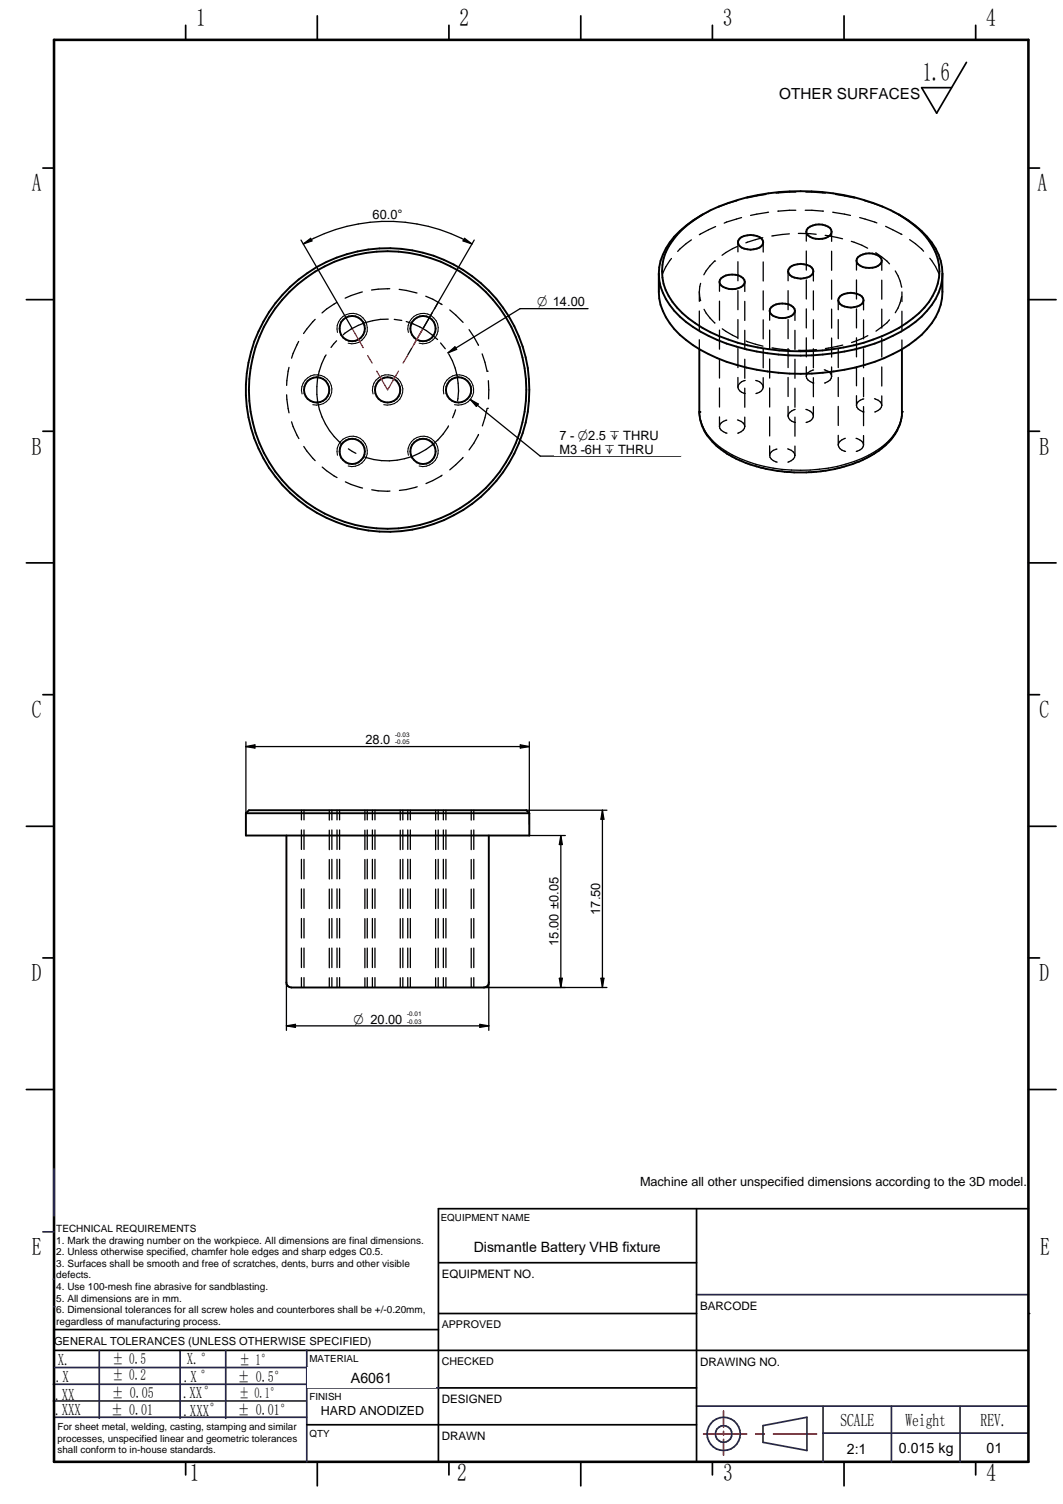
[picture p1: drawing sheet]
<svg xmlns="http://www.w3.org/2000/svg" width="210mm" height="297mm" viewBox="0 0 210 297" stroke-linecap="round" stroke-linejoin="round" font-family="sans-serif">
<g fill="none" stroke="#26264c" stroke-width=".34">
<path d="M8.5 243.3h2.2M10.5 252.6h.2M137.5 255.7h65.6M10.5 276.7h50M10.5 273.4h50M10.8 279.9h49.8M10.8 270.1h50M35.6 266.7v13.4M60.6 266.7v22M60.7 274.1h26M137.5 277.7h65.6M162.5 277.7v11"/>
<path d="M176 277.7v11M189.6 277.7v11M150.7 281.6l8.6-1.7v6.6l-8.6-1.6zM162.5 283h40.5"/>
</g>
<g fill="none" stroke="#000" stroke-width=".34">
<path d="M36.7 5v2.9M88.6 5v2.9M140.7 5v2.9M192.7 5v2.9M8.5 33.2h2.2M203.1 33.2h2.2M5.2 59.2h5.5M203.1 59.2h5.4M8.5 85.2h2.2M203.1 85.2h2.2M5.2 111.2h5.5M203.1 111.2h5.4"/>
<path d="M8.5 137.2h2.2M203.1 137.2h2.2M5.2 163.2h5.5M203.1 163.2h5.4M8.5 189.2h2.2M203.1 189.2h2.2M5.2 215.2h5.5M203.1 215.2h5.4M86.6 238.7v50M10.7 266.7h192.4M10.7 262.6h75.9M86.7 274.1h50.8"/>
<path d="M36.7 288.7v2.6M62.7 288.7v4.8M88.6 288.7v2.6M114.7 288.7v4.8M140.7 288.7v2.6M166.7 288.7v4.8M192.7 288.7v2.6"/>
</g>
<path d="M10.7 7.9h192.4v280.8h-192.4z" fill="none" stroke="#000" stroke-width=".51"/>
<path d="M142.9 278.7v3.2M138.9 283.2h8.5M142.9 282.7v.7M142.9 284.3v3.1M149.2 283.2h1.7M152.7 283.2h8.5" fill="none" stroke="#f00" stroke-width=".34"/>
<circle cx="10.6" cy="258.1" r=".17" fill="#26264c"/>
<g fill="none" stroke="#26264c" stroke-width=".34">
<path d="M10.7 230.8v9.4M19.6 266.7v13.4M44.6 266.7v13.4M60.5 266.7h.1"/>
<circle cx="142.9" cy="283.2" r="3.3"/>
<circle cx="142.9" cy="283.2" r="1.63"/>
</g>
<path d="M190.8 12.3l-5.8 10.1-3-5.1h5.9M86.6 238.7h116.5M86.7 259.4h50.8M86.7 249.4h50.8M86.6 281.4h50.9" fill="none" stroke="#000" stroke-width=".34"/>
<circle cx="203.1" cy="259.4" r=".17" fill="#000"/>
<g fill="#fff">
<path d="M137.9 271.4h64.4v6.1h-64.4z"/>
<path d="M189.9 283.9h13v4h-13z"/>
<path d="M86.9 254.9h50.2v4h-50.2z"/>
<path d="M60.7 270h25.3v4h-25.3z"/>
<path d="M87 244.3h50v4h-50z"/>
<path d="M60.8 277.1h25.2v4h-25.2z"/>
<path d="M176.4 284.1h13v4h-13z"/>
<path d="M162.7 284.1h13v4h-13z"/>
<path d="M137.9 260.4h64.5v6h-64.5z"/>
</g>
<path d="M62.7 3.1v4.8M114.7 3.1v4.8M166.7 3.1v4.8M137.5 238.7v50M60.6 281.4h26" fill="none" stroke="#000" stroke-width=".34"/>
<path d="M101.6 283.2h25.3v4h-25.3z" fill="#fff"/>
<g fill="none" stroke="#000" stroke-width=".38">
<path d="M130.1 54.1v3.6a12.5 12.5 0 0 0 5.4 9.4 34.2 34.2 0 0 0 18.2 6.5 42.6 42.6 0 0 0 24.2-4.5 16 16 0 0 0 7.9-8.9l.3-2.5v-3.6M138.7 42.4a17.7 17.7 0 0 0-7.8 7.9l-.5 1.2-.3 2.6M142.4 54.9a3.4 3.4 0 0 1 4.6 .4 1.23 1.23 0 0 1-1.2 1.6 3.3 3.3 0 0 1-3.6-.9v-.7zM146.1 47.1a3.6 3.6 0 0 1 4.3 0 1.2 1.2 0 0 1 .1 1.3 1.2 1.2 0 0 1-1.1 .7 3.8 3.8 0 0 1-3.3-.5 .98 .98 0 0 1 0-1.5zM156 52.8a3.6 3.6 0 0 1 4.3 0 1.2 1.2 0 0 1 .2 1.3 1.2 1.2 0 0 1-1.2 .7 3.8 3.8 0 0 1-3.3-.5 .98 .98 0 0 1 0-1.5zM159.6 45a3.7 3.7 0 0 1 4.3 0 1.06 1.06 0 0 1-.4 1.8 3.4 3.4 0 0 1-4.2-.7v-.7zM165.9 58.5a3.4 3.4 0 0 1 4.5 .4 1.25 1.25 0 0 1-1.2 1.6 3.8 3.8 0 0 1-3.3-.5 .98 .98 0 0 1 0-1.5zM169.5 50.8a3.4 3.4 0 0 1 4.5 .3 1.57 1.57 0 0 1-1.7 1.8 2.98 2.98 0 0 1-3.1-1v-.8zM177.5 42.4a16.6 16.6 0 0 1 7.2 7.5 10 10 0 0 1-2.2 10.8 25.5 25.5 0 0 1-11.9 7 45.3 45.3 0 0 1-28.6-1.3 20.2 20.2 0 0 1-10-7.9 10.1 10.1 0 0 1 1.7-12.1 20.5 20.5 0 0 1 5-4M177.5 42.4a43 43 0 0 0-29.9-3.5 36.4 36.4 0 0 0-8.9 3.5M177.5 42.4a17.7 17.7 0 0 1 7.8 7.9l.5 1.2 .3 2.6M186.1 54.1a11.6 11.6 0 0 1-4.1 8.4 31.9 31.9 0 0 1-17.4 7.3 44.2 44.2 0 0 1-24.7-3.5 17.1 17.1 0 0 1-9.5-9.7l-.3-2.5"/>
<path d="M138.1 69v12.3M152.3 60.7a3.4 3.4 0 0 1 4.6 .3 1.23 1.23 0 0 1-1.2 1.6 3.3 3.3 0 0 1-3.6-.8v-.8zM178.1 69v12.5a9.8 9.8 0 0 1-5.3 8 28.7 28.7 0 0 1-17.9 3.7 25.1 25.1 0 0 1-12.6-4.5 9.6 9.6 0 0 1-4.2-7.3M48.6 160.6h55.9M48.6 160.6v4.4h55.9v-4.4M56.6 165v29a.94 .94 0 0 0 .9 1h38a.94 .94 0 0 0 1-1v-29M104.5 160.6l-.6-.6h-54.8l-.5 .6"/>
<circle cx="62.5" cy="77" r="2.49"/>
<circle cx="69.5" cy="64.9" r="2.5"/>
<circle cx="76.5" cy="77" r="27.4"/>
<circle cx="76.5" cy="77" r="28"/>
<circle cx="76.5" cy="77" r="2.5"/>
<circle cx="83.5" cy="64.9" r="2.49"/>
<circle cx="90.5" cy="77" r="2.5"/>
<circle cx="69.5" cy="89.2" r="2.5"/>
<circle cx="83.5" cy="89.2" r="2.49"/>
</g>
<g fill="none" stroke="#000" stroke-width=".25">
<path d="M145.5 39.6l-3.6 1.3M151.3 38.4l-3.9 .7M157.1 37.9l-3.9 .2M159.1 37.9l3.9 .2M165 38.4l3.8 .7M170.7 39.6l3.7 1.3M66.5 59.7l-2 1.3-.9 .8M71.5 57.7l-3.3 1.2M77 57l-3.6 .3M78.8 57.2l3.5 .7M84.1 58.5l1.4 .6 1.8 1.1M130.3 55.9l-.2 1.8"/>
<path d="M132.6 51.1l-1.1 1.6-.7 1.4M136.5 47.4l-1 .7-1.7 1.6M138.1 57.7l.2 1.7M138.1 57.7v1.8M138.3 56l-.2 1.7M140 41.7l-1.7 .9M141.1 51.6h.1M141.1 51.6l-1.7 1.9-.4 .8M141.3 44.7l-3.2 1.7M142.1 55.7v1.8M142.1 59.5v3.7M145.6 48.7l-.9 .4-2.1 1.3"/>
<path d="M145.7 47.8v1.9M145.7 51.7v3.8M145.7 57.4v3.8M146.4 43l-3.4 1.1M147.1 55.7v1.9M147.1 59.5v3.8M150.6 46.9l-3.3 1.1M150.7 47.8v2M150.7 51.7v3.8M150.7 57.4v3.8M151.8 41.9l-3.6 .6M155.6 53.6v1.9"/>
<path d="M155.6 57.4v3.8M155.9 46.2l-3.5 .4M157.1 41.5l-3.5 .2M157.6 46.1l3.6 .2M159 41.5l3.6 .2M159.2 45.8v1.8M159.2 49.6v3.7M159.2 55.3v3.8M160.6 53.6v1.9M160.6 57.4v3.8M162.9 46.5l3.5 .7M164.2 45.8v1.9"/>
<path d="M164.2 49.6v3.8M164.2 55.3v3.8M164.4 41.9l3.5 .6M165.5 59.3v1.9M168.1 47.7l2.1 .7 1.1 .6M169.1 51.5v1.8M169.1 55.3v3.8M169.8 43l3.3 1M170.5 59.3v1.9M172.9 49.9l2.2 1.7 .5 .5M174.1 51.5v1.9M174.1 55.3v3.8"/>
<path d="M174.9 44.7l3.2 1.6M176.3 41.8l1.6 .8M176.3 41.8h.1M176.8 53.5a8.6 8.6 0 0 1 1.3 3.2M178.1 58.5a8 8 0 0 1-1.3 3.3M178.1 57.7v1.9M179.6 47.3l1.2 .8 1.6 1.5M183.6 51a10.9 10.9 0 0 1 1.8 3.1M185.9 55.9l.2 1.8M56.6 78l.5 3.5M57.1 72.6l-.5 3.5M59 67.4l-1.4 3.3"/>
<path d="M62.2 63.1l-2.3 2.8M88.8 61.2l2.6 2.5M92.6 65.1l1.9 3.1M95.2 69.9l1 3.4M96.2 73.3h.1M96.4 75.2l.1 3.6M138.1 61.4v3.8M138.1 67.1v1.9M139 61.1a9.4 9.4 0 0 0 2.2 2.7M142.1 65.2v3.8M142.1 70.9v3.8M142.1 76.6v3.8"/>
<path d="M142.6 64.9l3 1.8M145.7 63.1v3.8M145.7 68.8v3.8M145.7 74.5v2M145.7 76.5a1.55 1.55 0 0 0 1.5 1.2M147.1 65.2v3.8M147.1 71v3.7M147.1 76.7v3.7M147.2 75.1a1.64 1.64 0 0 0-1.5 1.4M147.3 67.4l3.4 1M149.2 75.1a1.63 1.63 0 0 1 1.5 1.4M150.7 76.5a1.55 1.55 0 0 1-1.4 1.2"/>
<path d="M150.7 63.2v3.7M150.7 68.9v3.7M150.7 74.6v1.9M152 61.4v1.8M152 65.2v3.8M152 70.9v3.8M152 76.6v3.8M152.4 68.7l3.5 .4M155.6 63.1v3.8M155.6 68.8v3.8M155.6 74.5v3.8M157 61.4v1.9"/>
<path d="M157 65.2v3.8M157 71v3.7M157 76.7v3.7M159.2 74.3a1.63 1.63 0 0 0 1.5 1.3M159.2 61v3.8M159.2 66.7v3.8M159.2 72.4v1.9M160.6 63.2v3.7M160.6 68.9v3.7M160.6 74.6v3.8M160.7 73.1a1.78 1.78 0 0 0-1.5 1.2M161.2 69l-3.5 .2"/>
<path d="M162.8 73a1.82 1.82 0 0 1 1.4 1.3M164.2 61v3.8M164.2 66.8v3.7M164.2 72.5v1.8M164.2 74.3a1.51 1.51 0 0 1-1.4 1.3M165.5 63.1v3.8M165.5 68.8v3.8M165.5 74.5v3.8M166.4 68.2l-3.4 .6M169.1 61v3.8M169.1 66.7v3.8M169.1 72.4v3.8"/>
<path d="M169.1 78.1v2M170.5 63.2v3.7M170.5 68.9v3.7M170.5 74.6v3.8M170.6 78.8a1.78 1.78 0 0 0-1.5 1.3M171.4 66.3l-3.3 1.3M172.7 78.7a1.82 1.82 0 0 1 1.4 1.4M174.1 61v3.8M174.1 66.8v3.7M174.1 72.5v3.7M174.1 78.2v1.9M175.6 63.2l-.5 .6-2.1 1.6"/>
<path d="M178.1 61.5v3.7M178.1 67.1v1.9M57.6 83.3l.3 .9 1.1 2.4M60 88.2l2.2 2.8M63.6 92.2l2.9 2.1M68.2 95.2l1.1 .5 2.3 .7M73.4 96.7l1.3 .2 2.3 .1M82.4 96.1l-2.2 .6-1.3 .2M87.3 93.9l-1.8 1-1.4 .6M91.4 90.3l-2.6 2.5M94.5 85.8l-.9 1.7-1 1.4M96.2 80.7l-.9 3.4"/>
<path d="M96.2 80.6h.1M138.3 82.9a11.3 11.3 0 0 0 6.4 7 31.7 31.7 0 0 0 26.9 0 11.1 11.1 0 0 0 6.3-7M142.1 84.2a1.63 1.63 0 0 0 1.5 1.4M142.1 82.3v1.9M143.5 83a1.78 1.78 0 0 0-1.4 1.2M145.6 82.9a1.82 1.82 0 0 1 1.5 1.3M147.1 84.2a1.65 1.65 0 0 1-1.4 1.4M147.1 82.4v1.8M152 82.3v3.8M152 88.1v1.9M152 90a1.63 1.63 0 0 0 1.5 1.3M153.4 88.7a1.66 1.66 0 0 0-1.4 1.3"/>
<path d="M155.5 88.6a1.82 1.82 0 0 1 1.5 1.4M155.6 80.3v1.9M155.6 82.2a1.55 1.55 0 0 0 1.5 1.2M157 90a1.65 1.65 0 0 1-1.4 1.3M157 82.4v3.7M157 88.1v1.9M157 80.9a1.86 1.86 0 0 0-1.4 1.3M159.1 80.9a1.8 1.8 0 0 1 1.5 1.3M160.6 82.2a1.55 1.55 0 0 1-1.4 1.2M160.6 80.3v1.9M165.5 80.3v3.7M165.5 86v1.9"/>
<path d="M165.5 87.9a1.55 1.55 0 0 0 1.5 1.3M166.9 86.6a1.86 1.86 0 0 0-1.4 1.3M169 86.6a1.94 1.94 0 0 1 1.5 1.3M169.1 80.1a1.63 1.63 0 0 0 1.5 1.3M170.5 80.3v3.8M170.5 86v1.9M170.5 87.9a1.55 1.55 0 0 1-1.4 1.3M174.1 80.1a1.65 1.65 0 0 1-1.4 1.3M59.5 160v1.9M59.5 163.9v3.9M59.5 169.7v3.9M59.5 175.6v3.8"/>
<path d="M60 160v1.9M60 163.9v3.9M60 169.7v3.9M60 175.6v3.8M65 160v2M65 164v3.8M65 169.8v3.8M65 175.6v3.9M65.5 160v1.9M65.5 163.9v3.9M65.5 169.7v3.9M65.5 175.6v3.8"/>
<path d="M66.5 160v1.9M66.5 163.9v3.9M66.5 169.7v3.9M66.5 175.6v3.8M67.1 160v1.9M67.1 163.9v3.9M67.1 169.7v3.9M67.1 175.6v3.8M72.1 160v2M72.1 164v3.8M72.1 169.8v3.8M72.1 175.6v3.9"/>
<path d="M72.5 160v1.9M72.5 163.9v3.9M72.5 169.7v3.9M72.5 175.6v3.8M73.5 160v1.9M73.5 163.9v3.9M73.5 169.7v3.9M73.5 175.6v3.8M74 160v1.9M74 163.9v3.9M74 169.7v3.9M74 175.6v3.8"/>
<path d="M79 160v2M79 164v3.8M79 169.8v3.8M79 175.6v3.9M79.5 160v1.9M79.5 163.9v3.9M79.5 169.7v3.9M79.5 175.6v3.8M80.5 160v1.9M80.5 163.9v3.9M80.5 169.7v3.9M80.5 175.6v3.8"/>
<path d="M81 160v1.9M81 163.9v3.9M81 169.7v3.9M81 175.6v3.8M86 160v2M86 164v3.8M86 169.8v3.8M86 175.6v3.9M86.5 160v1.9M86.5 163.9v3.9M86.5 169.7v3.9M86.5 175.6v3.8"/>
<path d="M87.5 160v1.9M87.5 163.9v3.9M87.5 169.7v3.9M87.5 175.6v3.8M88.1 160v1.9M88.1 163.9v3.9M88.1 169.7v3.9M88.1 175.6v3.8M93 160v2M93 164v3.8M93 169.8v3.8M93 175.6v3.9"/>
<path d="M93.6 160v1.9M93.6 163.9v3.9M93.6 169.7v3.9M93.6 175.6v3.8M56.6 194v9.5M59.5 181.4v3.9M59.5 187.2v3.9M59.5 193.1v1.9M60 181.4v3.9M60 187.2v3.9M60 193.1v1.9M65 181.4v3.9"/>
<path d="M65 187.3v3.8M65 193.1v1.9M65.5 181.4v3.9M65.5 187.2v3.9M65.5 193.1v1.9M66.5 181.4v3.9M66.5 187.2v3.9M66.5 193.1v1.9M67.1 181.4v3.9M67.1 187.2v3.9M67.1 193.1v1.9M72.1 181.4v3.9"/>
<path d="M72.1 187.3v3.8M72.1 193.1v1.9M72.5 181.4v3.9M72.5 187.2v3.9M72.5 193.1v1.9M73.5 181.4v3.9M73.5 187.2v3.9M73.5 193.1v1.9M74 181.4v3.9M74 187.2v3.9M74 193.1v1.9M79 181.4v3.9"/>
<path d="M79 187.3v3.8M79 193.1v1.9M79.5 181.4v3.9M79.5 187.2v3.9M79.5 193.1v1.9M80.5 181.4v3.9M80.5 187.2v3.9M80.5 193.1v1.9M81 181.4v3.9M81 187.2v3.9M81 193.1v1.9M86 181.4v3.9"/>
<path d="M86 187.3v3.8M86 193.1v1.9M86.5 181.4v3.9M86.5 187.2v3.9M86.5 193.1v1.9M87.5 181.4v3.9M87.5 187.2v3.9M87.5 193.1v1.9M88.1 181.4v3.9M88.1 187.2v3.9M88.1 193.1v1.9M93 181.4v3.9"/>
<path d="M93 187.3v3.8M93 193.1v1.9M93.6 181.4v3.9M93.6 187.2v3.9M93.6 193.1v1.9M96.5 194v9.5"/>
</g>
<path d="M59.6 77.8a3 3 0 0 1 2.7-3.8 3 3 0 0 1 3.2 3.3 3 3 0 0 1-3.7 2.6M66.6 65.7a3 3 0 0 1 2.7-3.8 3 3 0 0 1 3.2 3.2 3 3 0 0 1-3.8 2.7M73.7 77.8a3 3 0 0 1 2.6-3.8 3 3 0 0 1 3.2 3.3 3 3 0 0 1-3.7 2.6M80.6 65.7a2.99 2.99 0 0 1 2.7-3.8 2.99 2.99 0 0 1 3.2 3.2 2.99 2.99 0 0 1-3.7 2.7M87.6 77.8a3 3 0 0 1 2.7-3.8 3 3 0 0 1 3.2 3.3 3 3 0 0 1-3.8 2.6M66.6 89.9a3 3 0 0 1 2.7-3.8 3 3 0 0 1 3.2 3.3 3 3 0 0 1-3.8 2.6M80.6 89.9a2.99 2.99 0 0 1 2.7-3.7 2.99 2.99 0 0 1 3.2 3.2 2.99 2.99 0 0 1-3.7 2.6" fill="none" stroke="#000" stroke-width=".21"/>
<g fill="#000">
<circle cx="138.1" cy="81.4" r=".19"/>
<circle cx="178.1" cy="81.3" r=".19"/>
</g>
<path d="M69.2 199.5h14.7v2.9h-14.7z" fill="#fff"/>
<path d="M104.5 165h7.1M95.5 195h16.1M56.6 202.6l1.7-.3v.6zM56.6 202.6h39.9M94.7 202.3l1.8 .3-1.8 .3z" fill="none" stroke="#000" stroke-width=".25"/>
<path d="M56.6 202.6l1.7-.3v.6zM94.7 202.3l1.8 .3-1.8 .3z" fill="#000"/>
<path d="M108.2 172.6h2.4v14.8h-2.4z" fill="#fff"/>
<path d="M103.9 160h15.9M110.7 165l.3 1.8h-.6zM110.7 165v30M95.5 195h24.3M110.4 193.2h.6l-.3 1.8z" fill="none" stroke="#000" stroke-width=".25"/>
<path d="M110.7 165l.3 1.8h-.6zM110.4 193.2h.6l-.3 1.8z" fill="#000"/>
<path d="M116.4 173.7h2.4v7.6h-2.4z" fill="#fff"/>
<g fill="none" stroke="#000" stroke-width=".25">
<path d="M86.5 59.7l-.7 1.3M64.4 70.1a13.9 13.9 0 0 0 3 17.5M66.5 67.3l-1.1 1.3M76.7 63a13.5 13.5 0 0 0-8.9 3.1M77.9 63.1l1.4 .2M80.2 63.5a15 15 0 0 1 6.2 3.6M81.3 68.8l-.8 1.3M85.3 61.8l-3.6 6.2M87 67.7l.9 1.2M88.6 69.9a13.7 13.7 0 0 1 1.7 9.3M102.7 61h13.4M68.8 88.6l1.5 .9"/>
<path d="M88.6 84.1a13.8 13.8 0 0 1-16.7 6.1M90 80.9l-.6 1.6M119 160l.3 1.8h-.6zM119 160v35M118.7 193.2h.6l-.3 1.8z"/>
</g>
<path d="M119 160l.3 1.8h-.6zM118.7 193.2h.6l-.3 1.8z" fill="#000"/>
<path d="M105.4 58.4h10.7v2.4h-10.7z" fill="#fff"/>
<path d="M88.5 69.7l1.3-1.2 .4 .5zM102.7 61l-14.2 8.7M48.6 146.5v14.1M104.5 146.5v16.3" fill="none" stroke="#000" stroke-width=".25"/>
<path d="M88.5 69.7l1.3-1.2 .4 .5z" fill="#000"/>
<path d="M71.5 144.3h10v3h-10z" fill="#fff"/>
<path d="M59.4 47.4l10.2 17.5M93.6 47.4l-10.1 17.5M48.6 147.4l1.7-.3v.6zM48.6 147.4h55.9M102.7 147.1l1.8 .3-1.8 .3z" fill="none" stroke="#000" stroke-width=".25"/>
<path d="M48.6 147.4l1.7-.3v.6zM102.7 147.1l1.8 .3-1.8 .3z" fill="#000"/>
<path d="M69.6 64.9l2.1 3.8M72.6 70.2l.9 1.5M74.4 73.3l2.1 3.7 2.2-3.7M80.5 70.2l-.9 1.5M83.5 64.9l-2.1 3.8" fill="none" stroke="#f00" stroke-width=".25"/>
<path d="M72.9 41.1h7.2v2.5h-7.2z" fill="#fff"/>
<path d="M59.9 48.2l1.4-1.1 .3 .5zM91.7 47.1l1.5 1.1-1.8-.6zM93.2 48.2a33.2 33.2 0 0 0-33.3 0M106.7 90.1h27.7" fill="none" stroke="#000" stroke-width=".25"/>
<path d="M59.9 48.2l1.4-1.1 .3 .5zM91.7 47.1l1.5 1.1-1.8-.6z" fill="#000"/>
<path d="M109.4 84.8h25v5.2h-25z" fill="#fff"/>
<path d="M92.9 78.9l1.5 .9-.3 .5zM92.9 78.9l13.8 11.2" fill="none" stroke="#000" stroke-width=".25"/>
<path d="M92.9 78.9l1.5 .9-.3 .5z" fill="#000"/>
<text font-size="5.1" x="182.2" y="16">1.6</text>
<g font-size="4.9">
<text x="38.7" y="5.2">1</text>
<text x="90.8" y="5.2">2</text>
<text x="142.7" y="5.2">3</text>
<text x="194.7" y="5.2">4</text>
<text x="6.3" y="37.8">A</text>
<text x="204.9" y="37.8">A</text>
<text x="6.3" y="89.8">B</text>
<text x="205.2" y="89.8">B</text>
<text x="6.3" y="141.8">C</text>
<text x="205.2" y="141.8">C</text>
<text x="6.3" y="193.8">D</text>
<text x="205.2" y="193.8">D</text>
<text x="6.3" y="247.9">E</text>
<text x="205.4" y="247.9">E</text>
<text x="37.5" y="292.5">1</text>
<text x="90.3" y="292.5">2</text>
<text x="142.8" y="292.5">3</text>
<text x="194.8" y="292.5">4</text>
</g>
<g font-size="3.6">
<text x="165.9" y="281.6">SCALE</text>
<text x="178.8" y="281.6">Weight</text>
<text x="193.6" y="281.6">REV.</text>
</g>
<g font-size="3.3">
<text x="11.4" y="269.7">X.</text>
<text x="36.9" y="269.4">X.°</text>
<text x="11" y="272.9">.X</text>
<text x="36.3" y="273">.X °</text>
<text x="10.9" y="276.4">.XX</text>
<text x="10.9" y="279.5">.XXX</text>
<text x="36.2" y="276">.XX°</text>
<text x="36.2" y="279.7">.XXX°</text>
</g>
<g font-size="3">
<text x="153.9" y="19.6">OTHER SURFACES</text>
<text x="22.2" y="269.3">± 0.5</text>
<text x="47.3" y="269.5">± 1°</text>
<text x="22.2" y="272.5">± 0.2</text>
<text x="47" y="273">± 0.5°</text>
<text x="22" y="279.4">± 0.01</text>
<text x="22.1" y="276.2">± 0.05</text>
<text x="46.9" y="279.4">± 0.01°</text>
</g>
<text font-size="2.9" x="47.2" y="276.2">± 0.1°</text>
<g font-size="2.8">
<text x="106" y="60.5">O 14.00</text>
<text x="69.8" y="202.1">O 20.00</text>
<text x="93.6" y="247.4">Dismantle Battery VHB fixture</text>
<text x="69.3" y="273">A6061</text>
<text x="167.2" y="287.1">2:1</text>
<text x="177.5" y="287.1">0.015 kg</text>
<text x="194.8" y="286.9">01</text>
</g>
<g font-size="2.5">
<text x="73.6" y="43.3">60.0°</text>
<text x="110.5" y="89.7">M3 -6H ` THRU</text>
<text x="110.5" y="87">7 - O2.5 ` THRU</text>
<text x="72.2" y="147">28.0</text>
<text x="118.5" y="180.7" transform="rotate(-90 118.5 180.7)">17.50</text>
<text x="110.3" y="186.8" transform="rotate(-90 110.3 186.8)">15.00 ±0.05</text>
<text x="126.4" y="234.2">Machine all other unspecified dimensions according to the 3D model.</text>
<text x="63.3" y="279.4">HARD ANODIZED</text>
</g>
<g font-size="2.3">
<text x="87.2" y="252.4">EQUIPMENT NO.</text>
<text x="138.2" y="258.7">BARCODE</text>
<text x="138.2" y="269.7">DRAWING NO.</text>
<text x="87.2" y="277.1">DESIGNED</text>
<text x="87.2" y="284.4">DRAWN</text>
</g>
<text font-size="2.2" x="10.7" y="265.6">GENERAL TOLERANCES (UNLESS OTHERWISE SPECIFIED)</text>
<g font-size="2.1">
<text x="87.2" y="262.3">APPROVED</text>
<text x="87.2" y="269.5">CHECKED</text>
</g>
<g font-size="2">
<text x="11.1" y="243.3">TECHNICAL REQUIREMENTS</text>
<text x="11.1" y="245.6">1. Mark the drawing number on the workpiece. All dimensions are final dimensions.</text>
<text x="11.1" y="247.9">2. Unless otherwise specified, chamfer hole edges and sharp edges C0.5.</text>
<text x="11.1" y="250.2">3. Surfaces shall be smooth and free of scratches, dents, burrs and other visible</text>
<text x="11.1" y="252.5">defects.</text>
<text x="11.1" y="254.8">4. Use 100-mesh fine abrasive for sandblasting.</text>
<text x="11.1" y="257.1">5. All dimensions are in mm.</text>
<text x="11.1" y="259.4">6. Dimensional tolerances for all screw holes and counterbores shall be +/-0.20mm,</text>
<text x="11.1" y="261.6">regardless of manufacturing process.</text>
</g>
<g font-size="1.9">
<text x="87" y="241.1">EQUIPMENT NAME</text>
<text x="61.1" y="269">MATERIAL</text>
<text x="61.1" y="276.4">FINISH</text>
<text x="11.4" y="282.5">For sheet metal, welding, casting, stamping and similar</text>
<text x="11.4" y="284.7">processes, unspecified linear and geometric tolerances</text>
<text x="11.4" y="287">shall conform to in-house standards.</text>
<text x="61.1" y="283.7">QTY</text>
</g>
<g font-size="1.3">
<text x="78" y="145.5">-0.03</text>
<text x="78" y="147">-0.05</text>
<text x="80.4" y="200.7">-0.01</text>
<text x="80.4" y="202.1">-0.03</text>
</g>
</svg>
